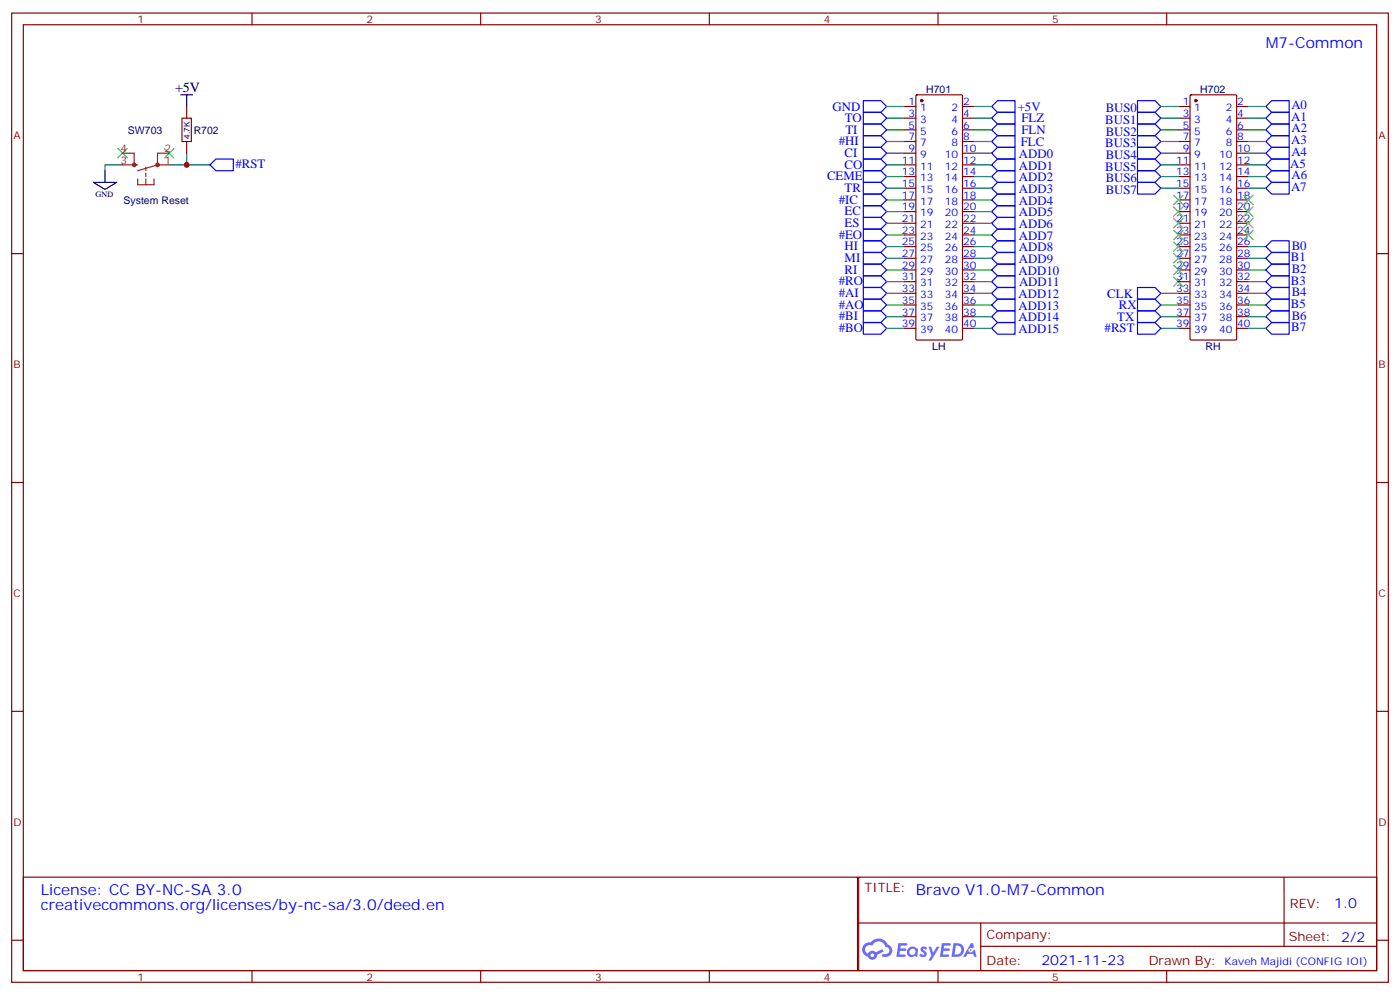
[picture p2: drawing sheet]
<svg xmlns="http://www.w3.org/2000/svg" width="423mm" height="301mm" viewBox="0 0 423 301" stroke-linecap="round" stroke-linejoin="round" font-family="sans-serif">
<g fill="none" stroke="#870000" stroke-width=".35">
<path d="M3.5 4h416.3v292.8h-416.3zM7.1 7.5h409.2v285.7h-409.2zM76.2 4v3.5M145.3 4v3.5M214.5 4v3.5M283.6 4v3.5M352.8 4v3.5M3.5 76.6h3.6M416.3 76.6h3.5M3.5 145.8h3.6M416.3 145.8h3.5M3.5 214.9h3.6"/>
<path d="M416.3 214.9h3.5M259.6 265h156.7v28.2h-156.7zM259.7 278.9h156.4M296.6 278.9v14.1M388.3 265v20.9M3.5 284.1h3.6M76.2 293.2v3.6M145.3 293.2v3.6M214.5 293.2v3.6M283.6 293.2v3.6M296.6 285.9h119.5M352.8 293.2v3.6"/>
<path d="M416.3 284.1h3.5"/>
</g>
<g fill="#5487ff">
<path d="M278.6 286.2a1.22 1.22 0 0 1 1.7 .2l-.3 .6a.47 .47 0 0 0-.4-.4 .47 .47 0 0 0-.5 .2l.2 .2a1.14 1.14 0 0 1 .7 1.8 1.14 1.14 0 0 1-1.9 0l-.2-.2 .5-.6 .7 .5a.29 .29 0 0 0 .4-.3 .29 .29 0 0 0-.3-.3 1.04 1.04 0 0 1-.6-1.7z"/>
<path d="M271.6 284.9h2.4l.3 .2-.1 .5-1.8 .1-.2 .8h1.6l.3 .4-.4 .4h-1.6l-.1 1.1h1.7l.2 .3-.2 .3-2.7 .1z"/>
<path d="M284.8 284.9h2.3l.4 .2-.2 .5-1.8 .1-.1 .8h1.5l.3 .4-.4 .4h-1.5l-.2 1.1h1.7l.2 .3-.2 .3-2.6 .1z"/>
<path d="M293.5 284.9h.7l.4 1.3-.6 .3a.69 .69 0 0 0-1.1 .3 .69 .69 0 0 0 .5 .9 .69 .69 0 0 0 .9-.6l.4-.2 .6 2.2h-.8l-.2-.9h-1.7l-.5 .9h-.9z"/>
<path d="M280.8 286h.7l.7 1.8 1.1-1.8h.8l-2.5 4.2h-.9l1-1.5z"/>
<path d="M288.3 284.9l-.6 4.2h1.4a2.11 2.11 0 0 0 2.4-2.1 2.11 2.11 0 0 0-2.5-2.1zM289 285.7a1.43 1.43 0 0 1 1.7 1.6 1.43 1.43 0 0 1-2 1.1z"/>
<path d="M274.6 286.6a1.54 1.54 0 0 0 0 2.1 1.54 1.54 0 0 0 2.1 .1l.6 .3 .3-2.3-.1-.3h-.5a1.49 1.49 0 0 0-2.4 .1zM274.9 287.6a.95 .95 0 0 1 1.9 0 .95 .95 0 0 1-1.9 0z"/>
<path d="M261.4 285.3a2.18 2.18 0 0 0 1 3.7 1.44 1.44 0 0 0 1.7 .9 1.44 1.44 0 0 0 1.1-1.4l2-1-.4-.8-1.9 1a1.47 1.47 0 0 0-2.5 .4 1.39 1.39 0 0 1-.6-1.9 1.39 1.39 0 0 1 2-.5 2.12 2.12 0 0 1 2.1-1.3 2.12 2.12 0 0 1 1.9 1.7 1.14 1.14 0 0 1 1.1 1.4 1.14 1.14 0 0 1-1.6 .7 .43 .43 0 0 0-.6 .4 .43 .43 0 0 0 .4 .5 1.98 1.98 0 0 0 2.6-1.2 1.98 1.98 0 0 0-1.3-2.6 3.1 3.1 0 0 0-5.2-.6l-.9 .1zM263.2 288.6a.55 .55 0 0 1 1.1 0 .55 .55 0 0 1-1.1 0z"/>
<circle cx="293.6" cy="287" r=".26"/>
</g>
<g fill="none" stroke="#3c3" stroke-width=".35">
<path d="M35.6 44.9l2.9 2.8M38.5 44.9l-2.9 2.8M49.7 44.9l2.9 2.8M52.6 44.9l-2.9 2.8M354.9 59l2.8 2.8M357.7 59l-2.8 2.8M376.1 59l2.8 2.8M378.9 59l-2.8 2.8M354.9 62.5l2.8 2.8M354.9 69.6l2.8 2.8M354.9 73.1l2.8 2.8M354.9 76.6l2.8 2.8"/>
<path d="M354.9 66l2.8 2.9M357.7 62.5l-2.8 2.8M357.7 69.6l-2.8 2.8M357.7 73.1l-2.8 2.8M357.7 76.6l-2.8 2.8M357.7 66l-2.8 2.9M376.1 62.5l2.8 2.8M376.1 66l2.8 2.9M376.1 69.6l2.8 2.8M378.9 62.5l-2.8 2.8M378.9 66l-2.8 2.9M378.9 69.6l-2.8 2.8"/>
<path d="M354.9 83.7l2.8 2.8M354.9 80.2l2.8 2.8M357.7 83.7l-2.8 2.8M357.7 80.2l-2.8 2.8"/>
</g>
<g fill="none" stroke="#870000" stroke-width=".35">
<path d="M56.4 32.2v3.5M273.4 32.2h3.5M273.4 35.7h3.5M273.4 39.2h3.5M277 28.8l.3-.2h13.4l.3 .4v73.4l-.3 .3h-13.4l-.4-.3zM291 32.2h3.6M291 35.7h3.6M291 39.2h3.6M356.3 32.2h3.5M356.3 35.7h3.5M356.3 39.2h3.5M359.9 28.8l.3-.2h13.4l.3 .4v73.4l-.3 .3h-13.4l-.4-.3z"/>
<path d="M373.9 32.2h3.6M373.9 35.7h3.6M373.9 39.2h3.6M56.4 42.8v3.5M273.4 42.8h3.5M273.4 46.3h3.5M273.4 49.8h3.5M273.4 53.3h3.5M273.4 56.9h3.5M291 42.8h3.6M291 46.3h3.6M291 49.8h3.6"/>
<path d="M291 53.3h3.6M291 56.9h3.6M356.3 42.8h3.5M356.3 46.3h3.5M356.3 49.8h3.5M356.3 53.3h3.5M356.3 56.9h3.5M373.9 42.8h3.6M373.9 46.3h3.6M373.9 49.8h3.6M373.9 53.3h3.6M373.9 56.9h3.6"/>
<path d="M273.4 60.4h3.5M273.4 63.9h3.5M273.4 67.5h3.5M273.4 71h3.5M273.4 74.5h3.5M273.4 78h3.5M291 60.4h3.6M291 63.9h3.6M291 67.5h3.6M291 71h3.6M291 74.5h3.6M291 78h3.6"/>
<path d="M356.3 60.4h3.5M356.3 63.9h3.5M356.3 67.5h3.5M356.3 71h3.5M356.3 74.5h3.5M356.3 78h3.5M373.9 60.4h3.6M373.9 63.9h3.6M373.9 67.5h3.6M373.9 71h3.6M373.9 74.5h3.6M373.9 78h3.6"/>
<path d="M273.4 81.6h3.5M273.4 85.1h3.5M273.4 88.6h3.5M273.4 92.1h3.5M273.4 95.7h3.5M273.4 99.2h3.5M291 81.6h3.6M291 85.1h3.6M291 88.6h3.6M291 92.1h3.6M291 95.7h3.6M291 99.2h3.6"/>
<path d="M356.3 81.6h3.5M356.3 85.1h3.5M356.3 88.6h3.5M356.3 92.1h3.5M356.3 95.7h3.5M356.3 99.2h3.5M373.9 81.6h3.6M373.9 85.1h3.6M373.9 88.6h3.6M373.9 92.1h3.6M373.9 95.7h3.6M373.9 99.2h3.6"/>
<path d="M7.1 265h252.2v28.2h-252.2z"/>
</g>
<g fill="#870000" stroke="#870000" stroke-width=".35">
<circle cx="278.7" cy="30.4" r=".35"/>
<circle cx="361.6" cy="30.4" r=".35"/>
</g>
<g fill="none" stroke="#00f" stroke-width=".35">
<path d="M261.1 30.4h5.2l1.8 1.8-1.8 1.7h-5.2zM261.1 33.9h5.2l1.8 1.8-1.8 1.8h-5.2zM261.1 37.5h5.2l1.8 1.7-1.8 1.8h-5.2zM299.9 32.2l1.7-1.8h5.3v3.5h-5.3zM299.9 35.7l1.7-1.8h5.3v3.6h-5.3zM299.9 39.2l1.7-1.7h5.3v3.5h-5.3zM344 30.4h5.2l1.8 1.8-1.8 1.7h-5.2zM344 33.9h5.2l1.8 1.8-1.8 1.8h-5.2zM344 37.5h5.2l1.8 1.7-1.8 1.8h-5.2zM382.8 32.2l1.7-1.8h5.3v3.5h-5.3zM382.8 35.7l1.7-1.8h5.3v3.6h-5.3zM382.8 39.2l1.7-1.7h5.3v3.5h-5.3z"/>
<path d="M63.5 49.8l1.8-1.8h5.3v3.6h-5.3zM261.1 44.5h5.2l1.8 1.8-1.8 1.7h-5.2zM261.1 48h5.2l1.8 1.8-1.8 1.8h-5.2zM261.1 51.6h5.2l1.8 1.7-1.8 1.8h-5.2zM261.1 55.1h5.2l1.8 1.8-1.8 1.7h-5.2zM261.1 58.6h5.2l1.8 1.8-1.8 1.8h-5.2zM261.1 41h5.2l1.8 1.8-1.8 1.7h-5.2zM299.9 56.9l1.7-1.8h5.3v3.5h-5.3zM299.9 53.3l1.7-1.7h5.3v3.5h-5.3zM299.9 49.8l1.7-1.8h5.3v3.6h-5.3zM299.9 46.3l1.7-1.8h5.3v3.5h-5.3zM299.9 42.8l1.7-1.8h5.3v3.5h-5.3z"/>
<path d="M344 55.1h5.2l1.8 1.8-1.8 1.7h-5.2zM344 51.6h5.2l1.8 1.7-1.8 1.8h-5.2zM344 41h5.2l1.8 1.8-1.8 1.7h-5.2zM344 44.5h5.2l1.8 1.8-1.8 1.7h-5.2zM344 48h5.2l1.8 1.8-1.8 1.8h-5.2zM382.8 42.8l1.7-1.8h5.3v3.5h-5.3zM382.8 46.3l1.7-1.8h5.3v3.5h-5.3zM382.8 53.3l1.7-1.7h5.3v3.5h-5.3zM382.8 56.9l1.7-1.8h5.3v3.5h-5.3zM384.5 48h5.3v3.6h-5.3l-1.7-1.8zM261.1 72.7h5.2l1.8 1.8-1.8 1.8h-5.2zM261.1 76.3h5.2l1.8 1.7-1.8 1.8h-5.2z"/>
<path d="M261.1 79.8h5.2l1.8 1.8-1.8 1.7h-5.2zM261.1 62.2h5.2l1.8 1.7-1.8 1.8h-5.2zM261.1 65.7h5.2l1.8 1.8-1.8 1.7h-5.2zM261.1 69.2h5.2l1.8 1.8-1.8 1.7h-5.2zM299.9 71l1.7-1.8h5.3v3.5h-5.3zM299.9 67.5l1.7-1.8h5.3v3.5h-5.3zM299.9 63.9l1.7-1.7h5.3v3.5h-5.3zM299.9 60.4l1.7-1.8h5.3v3.6h-5.3zM299.9 78l1.7-1.7h5.3v3.5h-5.3zM299.9 74.5l1.7-1.8h5.3v3.6h-5.3zM382.8 78l1.7-1.7h5.3v3.5h-5.3zM384.5 72.7h5.3v3.6h-5.3l-1.7-1.8z"/>
<path d="M384.5 79.8h5.3v3.5h-5.3l-1.7-1.7zM261.1 83.3h5.2l1.8 1.8-1.8 1.8h-5.2zM261.1 86.9h5.2l1.8 1.7-1.8 1.8h-5.2zM261.1 90.4h5.2l1.8 1.7-1.8 1.8h-5.2zM261.1 93.9h5.2l1.8 1.8-1.8 1.7h-5.2zM261.1 97.4h5.2l1.8 1.8-1.8 1.8h-5.2zM299.9 95.7l1.7-1.8h5.3v3.5h-5.3zM299.9 92.1l1.7-1.7h5.3v3.5h-5.3zM299.9 88.6l1.7-1.7h5.3v3.5h-5.3zM299.9 85.1l1.7-1.8h5.3v3.6h-5.3zM299.9 81.6l1.7-1.8h5.3v3.5h-5.3zM299.9 99.2l1.7-1.8h5.3v3.6h-5.3z"/>
<path d="M344 97.4h5.2l1.8 1.8-1.8 1.8h-5.2zM344 86.9h5.2l1.8 1.7-1.8 1.8h-5.2zM344 90.4h5.2l1.8 1.7-1.8 1.8h-5.2zM344 93.9h5.2l1.8 1.8-1.8 1.7h-5.2zM382.8 85.1l1.7-1.8h5.3v3.6h-5.3zM382.8 95.7l1.7-1.8h5.3v3.5h-5.3zM384.5 86.9h5.3v3.5h-5.3l-1.7-1.8zM384.5 90.4h5.3v3.5h-5.3l-1.7-1.8zM384.5 97.4h5.3v3.6h-5.3l-1.7-1.8z"/>
</g>
<g fill="none" stroke="#008700" stroke-width=".35">
<path d="M268.1 32.2h5.3M268.1 39.2h5.3M268.1 35.7h5.3M294.6 32.2h5.3M294.6 39.2h5.3M294.6 35.7h5.3M351 32.2h5.3M351 39.2h5.3M351 35.7h5.3M377.5 32.2h5.3M377.5 39.2h5.3M377.5 35.7h5.3"/>
<path d="M37 49.8h-5.3v1.8M51.2 49.8h12.3M56.4 46.3v3.5M268.1 49.8h5.3M268.1 46.3h5.3M268.1 42.8h5.3M268.1 53.3h5.3M268.1 56.9h5.3M294.6 49.8h5.3M294.6 46.3h5.3M294.6 42.8h5.3M294.6 53.3h5.3"/>
<path d="M294.6 56.9h5.3M351 49.8h5.3M351 46.3h5.3M351 42.8h5.3M351 53.3h5.3M351 56.9h5.3M377.5 49.8h5.3M377.5 46.3h5.3M377.5 42.8h5.3M377.5 53.3h5.3M377.5 56.9h5.3M268.1 78h5.3"/>
<path d="M268.1 74.5h5.3M268.1 60.4h5.3M268.1 63.9h5.3M268.1 67.5h5.3M268.1 71h5.3M294.6 78h5.3M294.6 74.5h5.3M294.6 60.4h5.3M294.6 63.9h5.3M294.6 67.5h5.3M294.6 71h5.3M377.5 78h5.3"/>
<path d="M377.5 74.5h5.3M268.1 92.1h5.3M268.1 88.6h5.3M268.1 85.1h5.3M268.1 81.6h5.3M268.1 95.7h5.3M268.1 99.2h5.3M294.6 92.1h5.3M294.6 88.6h5.3M294.6 85.1h5.3M294.6 81.6h5.3M294.6 95.7h5.3"/>
<path d="M294.6 99.2h5.3M351 92.1h5.3M351 88.6h5.3M351 95.7h5.3M351 99.2h5.3M377.5 92.1h5.3M377.5 88.6h5.3M377.5 85.1h5.3M377.5 81.6h5.3M377.5 95.7h5.3M377.5 99.2h5.3"/>
</g>
<path d="M54.7 28.6h3.5M56.4 28.6v3.6M28.2 55.1h7.1l-3.6 2.1zM31.7 51.6v3.5" fill="none" stroke="#000" stroke-width=".35"/>
<path d="M55 35.7h2.9v7.1h-2.9z" fill="none" stroke="#a10000" stroke-width=".35"/>
<path d="M37 49.8h4.6M37 46.3h3.6v3.5M41.6 54v1.8h5v-1.8M44.1 50.5v1.1M44.1 52.3v1M44.1 54v1.8M47.6 49.8h3.6M47.6 49.8l-6 1.8M51.2 46.3h-3.6v3.5" fill="none" stroke="#8c2424" stroke-width=".35"/>
<g fill="none" stroke="#8c2424" stroke-width=".71">
<circle cx="40.6" cy="49.8" r=".35"/>
<circle cx="47.6" cy="49.8" r=".35"/>
</g>
<circle cx="56.4" cy="49.8" r=".88" fill="#c00"/>
<g font-size="4.6" fill="#00f">
<text x="382.8" y="14.5">M7-Common</text>
<text x="12.3" y="270.3">License: CC BY-NC-SA 3.0</text>
<text x="12.3" y="274.9">creativecommons.org/licenses/by-nc-sa/3.0/deed.en</text>
<text x="276.9" y="270.3">Bravo V1.0-M7-Common</text>
</g>
<text font-size="4.2" x="52.9" y="27.9">+5V</text>
<g font-size="4.2" fill="#00f">
<text x="403.4" y="274.3">1.0</text>
<text x="314.9" y="291.6">2021-11-23</text>
</g>
<g font-size="3.9" fill="#00f">
<text x="251.8" y="33.4">GND</text>
<text x="307.7" y="33.5">+5V</text>
<text x="334.3" y="33.9">BUS0</text>
<text x="390.5" y="33">A0</text>
<text x="255.4" y="37">TO</text>
<text x="255.6" y="40.5">TI</text>
<text x="308.9" y="37">FLZ</text>
<text x="308.9" y="40.6">FLN</text>
<text x="334.2" y="37.5">BUS1</text>
<text x="334.3" y="41">BUS2</text>
<text x="390.4" y="36.5">A1</text>
<text x="390.5" y="40">A2</text>
<text x="253.6" y="43.9">#HI</text>
<text x="255.4" y="47.4">CI</text>
<text x="308.1" y="47.7">ADD0</text>
<text x="308.6" y="44.1">FLC</text>
<text x="334.2" y="44.5">BUS3</text>
<text x="390.4" y="43.6">A3</text>
<text x="390.5" y="47.1">A4</text>
<text x="71.2" y="50.7">#RST</text>
<text x="255.4" y="50.9">CO</text>
<text x="308.1" y="51.2">ADD1</text>
<text x="334.2" y="51.6">BUS5</text>
<text x="334.3" y="48.1">BUS4</text>
<text x="390.1" y="50.6">A5</text>
<text x="250.1" y="54.5">CEME</text>
<text x="255.4" y="58">TR</text>
<text x="308.1" y="58.3">ADD3</text>
<text x="308.1" y="54.7">ADD2</text>
<text x="334.3" y="58.6">BUS7</text>
<text x="334.3" y="55.1">BUS6</text>
<text x="390.4" y="57.7">A7</text>
<text x="390.5" y="54.1">A6</text>
<text x="253.6" y="61.5">#IC</text>
<text x="255.4" y="65">EC</text>
<text x="308.1" y="65.3">ADD5</text>
<text x="308.1" y="61.8">ADD4</text>
<text x="255.4" y="68.6">ES</text>
<text x="308.1" y="68.9">ADD6</text>
<text x="253.6" y="72.1">#EO</text>
<text x="255.4" y="75.6">HI</text>
<text x="308.1" y="75.9">ADD8</text>
<text x="308.1" y="72.4">ADD7</text>
<text x="390.6" y="75.4">B0</text>
<text x="255.4" y="82.7">RI</text>
<text x="255.4" y="79.2">MI</text>
<text x="308" y="83">ADD10</text>
<text x="308.1" y="79.4">ADD9</text>
<text x="390.4" y="79">B1</text>
<text x="390.6" y="82.5">B2</text>
<text x="253.6" y="86.2">#RO</text>
<text x="253.6" y="89.7">#AI</text>
<text x="308.1" y="86.5">ADD11</text>
<text x="334.8" y="89.9">CLK</text>
<text x="390.4" y="86">B3</text>
<text x="390.6" y="89.5">B4</text>
<text x="253.6" y="93.3">#AO</text>
<text x="308" y="93.5">ADD13</text>
<text x="308" y="90">ADD12</text>
<text x="338.3" y="93.4">RX</text>
<text x="390.4" y="93.1">B5</text>
<text x="253.6" y="96.8">#BI</text>
<text x="253.6" y="100.3">#BO</text>
<text x="308" y="97.1">ADD14</text>
<text x="308" y="100.6">ADD15</text>
<text x="334" y="100.4">#RST</text>
<text x="337.9" y="96.9">TX</text>
<text x="390.4" y="100.1">B7</text>
<text x="390.6" y="96.6">B6</text>
</g>
<g font-size="3.9" fill="#800">
<text x="261.4" y="269.6">TITLE:</text>
<text x="390" y="274.3">REV:</text>
<text x="298.3" y="283.8">Company:</text>
<text x="389.7" y="284.4">Sheet: 2/2</text>
<text x="298.3" y="291.5">Date:</text>
<text x="347.4" y="291.6">Drawn By:</text>
</g>
<g font-size="3.2" fill="#800">
<text x="41.6" y="6.9">1</text>
<text x="110.8" y="6.9">2</text>
<text x="179.9" y="6.9">3</text>
<text x="249.1" y="6.9">4</text>
<text x="318.2" y="6.9">5</text>
<text x="4.1" y="42.1">A</text>
<text x="416.8" y="42.1">A</text>
<text x="4.1" y="111.2">B</text>
<text x="416.8" y="111.2">B</text>
<text x="4.1" y="180.3">C</text>
<text x="416.8" y="180.3">C</text>
<text x="4.1" y="249.5">D</text>
<text x="416.8" y="249.5">D</text>
<text x="41.6" y="296.2">1</text>
<text x="110.8" y="296.2">2</text>
<text x="179.9" y="296.2">3</text>
<text x="249.1" y="296.2">4</text>
<text x="318.2" y="296.2">5</text>
</g>
<g font-size="3.2" fill="#000080">
<text x="280.1" y="28.1">H701</text>
<text x="363" y="28.1">H702</text>
<text x="38.7" y="40.4">SW703</text>
<text x="58.6" y="40.4">R702</text>
<text x="37.4" y="61.6">System Reset</text>
<text x="281.9" y="105.6">LH</text>
<text x="364.5" y="105.6">RH</text>
</g>
<g font-size="3.2" fill="#00f">
<text x="274.7" y="31.8">1</text>
<text x="274.7" y="35.3">3</text>
<text x="278.2" y="33.6">1</text>
<text x="287.7" y="33.6">2</text>
<text x="291.2" y="35.3">4</text>
<text x="291.2" y="31.8">2</text>
<text x="357.6" y="31.8">1</text>
<text x="357.6" y="35.3">3</text>
<text x="361.1" y="33.6">1</text>
<text x="370.6" y="33.6">2</text>
<text x="374.1" y="35.3">4</text>
<text x="374.1" y="31.8">2</text>
<text x="274.7" y="38.9">5</text>
<text x="278.2" y="37.1">3</text>
<text x="278.2" y="40.6">5</text>
<text x="287.7" y="40.6">6</text>
<text x="287.7" y="37.1">4</text>
<text x="291.2" y="38.9">6</text>
<text x="357.6" y="38.9">5</text>
<text x="361.1" y="37.1">3</text>
<text x="361.1" y="40.6">5</text>
<text x="370.6" y="40.6">6</text>
<text x="370.6" y="37.1">4</text>
<text x="374.1" y="38.9">6</text>
<text x="274.7" y="42.4">7</text>
<text x="274.7" y="45.9">9</text>
<text x="278.2" y="44.2">7</text>
<text x="278.2" y="47.7">9</text>
<text x="285.7" y="47.7">10</text>
<text x="287.7" y="44.2">8</text>
<text x="291.2" y="45.9">10</text>
<text x="291.2" y="42.4">8</text>
<text x="357.6" y="42.4">7</text>
<text x="357.6" y="45.9">9</text>
<text x="361.1" y="44.2">7</text>
<text x="361.1" y="47.7">9</text>
<text x="368.6" y="47.7">10</text>
<text x="370.6" y="44.2">8</text>
<text x="374.1" y="45.9">10</text>
<text x="374.1" y="42.4">8</text>
<text x="272.7" y="49.5">11</text>
<text x="272.7" y="53">13</text>
<text x="278.2" y="51.2">11</text>
<text x="285.7" y="51.2">12</text>
<text x="291.2" y="53">14</text>
<text x="291.2" y="49.5">12</text>
<text x="355.6" y="49.5">11</text>
<text x="355.6" y="53">13</text>
<text x="361.1" y="51.2">11</text>
<text x="368.6" y="51.2">12</text>
<text x="374.1" y="53">14</text>
<text x="374.1" y="49.5">12</text>
<text x="272.7" y="56.5">15</text>
<text x="278.2" y="54.8">13</text>
<text x="278.2" y="58.3">15</text>
<text x="285.7" y="58.3">16</text>
<text x="285.7" y="54.8">14</text>
<text x="291.2" y="56.5">16</text>
<text x="355.6" y="56.5">15</text>
<text x="361.1" y="54.8">13</text>
<text x="361.1" y="58.3">15</text>
<text x="368.6" y="58.3">16</text>
<text x="368.6" y="54.8">14</text>
<text x="374.1" y="56.5">16</text>
<text x="272.7" y="60">17</text>
<text x="272.7" y="63.6">19</text>
<text x="278.2" y="61.8">17</text>
<text x="278.2" y="65.3">19</text>
<text x="285.7" y="65.3">20</text>
<text x="285.7" y="61.8">18</text>
<text x="291.2" y="63.6">20</text>
<text x="291.2" y="60">18</text>
<text x="355.6" y="60">17</text>
<text x="355.6" y="63.6">19</text>
<text x="361.1" y="61.8">17</text>
<text x="361.1" y="65.3">19</text>
<text x="368.6" y="65.3">20</text>
<text x="368.6" y="61.8">18</text>
<text x="374.1" y="63.6">20</text>
<text x="374.1" y="60">18</text>
<text x="272.7" y="67.1">21</text>
<text x="272.7" y="70.6">23</text>
<text x="278.2" y="68.9">21</text>
<text x="285.7" y="68.9">22</text>
<text x="291.2" y="70.6">24</text>
<text x="291.2" y="67.1">22</text>
<text x="355.6" y="67.1">21</text>
<text x="355.6" y="70.6">23</text>
<text x="361.1" y="68.9">21</text>
<text x="368.6" y="68.9">22</text>
<text x="374.1" y="70.6">24</text>
<text x="374.1" y="67.1">22</text>
<text x="272.7" y="74.2">25</text>
<text x="272.7" y="77.7">27</text>
<text x="278.2" y="72.4">23</text>
<text x="278.2" y="75.9">25</text>
<text x="285.7" y="75.9">26</text>
<text x="285.7" y="72.4">24</text>
<text x="291.2" y="77.7">28</text>
<text x="291.2" y="74.2">26</text>
<text x="355.6" y="74.2">25</text>
<text x="355.6" y="77.7">27</text>
<text x="361.1" y="72.4">23</text>
<text x="361.1" y="75.9">25</text>
<text x="368.6" y="75.9">26</text>
<text x="368.6" y="72.4">24</text>
<text x="374.1" y="77.7">28</text>
<text x="374.1" y="74.2">26</text>
<text x="272.7" y="81.2">29</text>
<text x="278.2" y="79.4">27</text>
<text x="278.2" y="83">29</text>
<text x="285.7" y="83">30</text>
<text x="285.7" y="79.4">28</text>
<text x="291.2" y="81.2">30</text>
<text x="355.6" y="81.2">29</text>
<text x="361.1" y="79.4">27</text>
<text x="361.1" y="83">29</text>
<text x="368.6" y="83">30</text>
<text x="368.6" y="79.4">28</text>
<text x="374.1" y="81.2">30</text>
<text x="272.7" y="84.7">31</text>
<text x="272.7" y="88.3">33</text>
<text x="278.2" y="86.5">31</text>
<text x="285.7" y="86.5">32</text>
<text x="291.2" y="88.3">34</text>
<text x="291.2" y="84.7">32</text>
<text x="355.6" y="84.7">31</text>
<text x="355.6" y="88.3">33</text>
<text x="361.1" y="86.5">31</text>
<text x="368.6" y="86.5">32</text>
<text x="374.1" y="88.3">34</text>
<text x="374.1" y="84.7">32</text>
<text x="272.7" y="91.8">35</text>
<text x="272.7" y="95.3">37</text>
<text x="278.2" y="90">33</text>
<text x="278.2" y="93.6">35</text>
<text x="285.7" y="93.6">36</text>
<text x="285.7" y="90">34</text>
<text x="291.2" y="95.3">38</text>
<text x="291.2" y="91.8">36</text>
<text x="355.6" y="91.8">35</text>
<text x="355.6" y="95.3">37</text>
<text x="361.1" y="90">33</text>
<text x="361.1" y="93.6">35</text>
<text x="368.6" y="93.6">36</text>
<text x="368.6" y="90">34</text>
<text x="374.1" y="95.3">38</text>
<text x="374.1" y="91.8">36</text>
<text x="272.7" y="98.8">39</text>
<text x="278.2" y="97.1">37</text>
<text x="278.2" y="100.6">39</text>
<text x="285.7" y="100.6">40</text>
<text x="285.7" y="97.1">38</text>
<text x="291.2" y="98.8">40</text>
<text x="355.6" y="98.8">39</text>
<text x="361.1" y="97.1">37</text>
<text x="361.1" y="100.6">39</text>
<text x="368.6" y="100.6">40</text>
<text x="368.6" y="97.1">38</text>
<text x="374.1" y="98.8">40</text>
<text x="370.3" y="291.6">Kaveh Majidi (CONFIG IOI)</text>
</g>
<g font-size="3.2" fill="#8d2323">
<text x="36.4" y="45.9">4</text>
<text x="49.7" y="45.9">2</text>
<text x="36.4" y="49.5">3</text>
<text x="49.7" y="49.5">1</text>
</g>
<text font-size="2.5" fill="#000080" x="57.4" y="41.9" transform="rotate(-90 57.4 41.9)">4.7K</text>
<text font-size="2.5" x="28.9" y="59.5">GND</text>
</svg>
